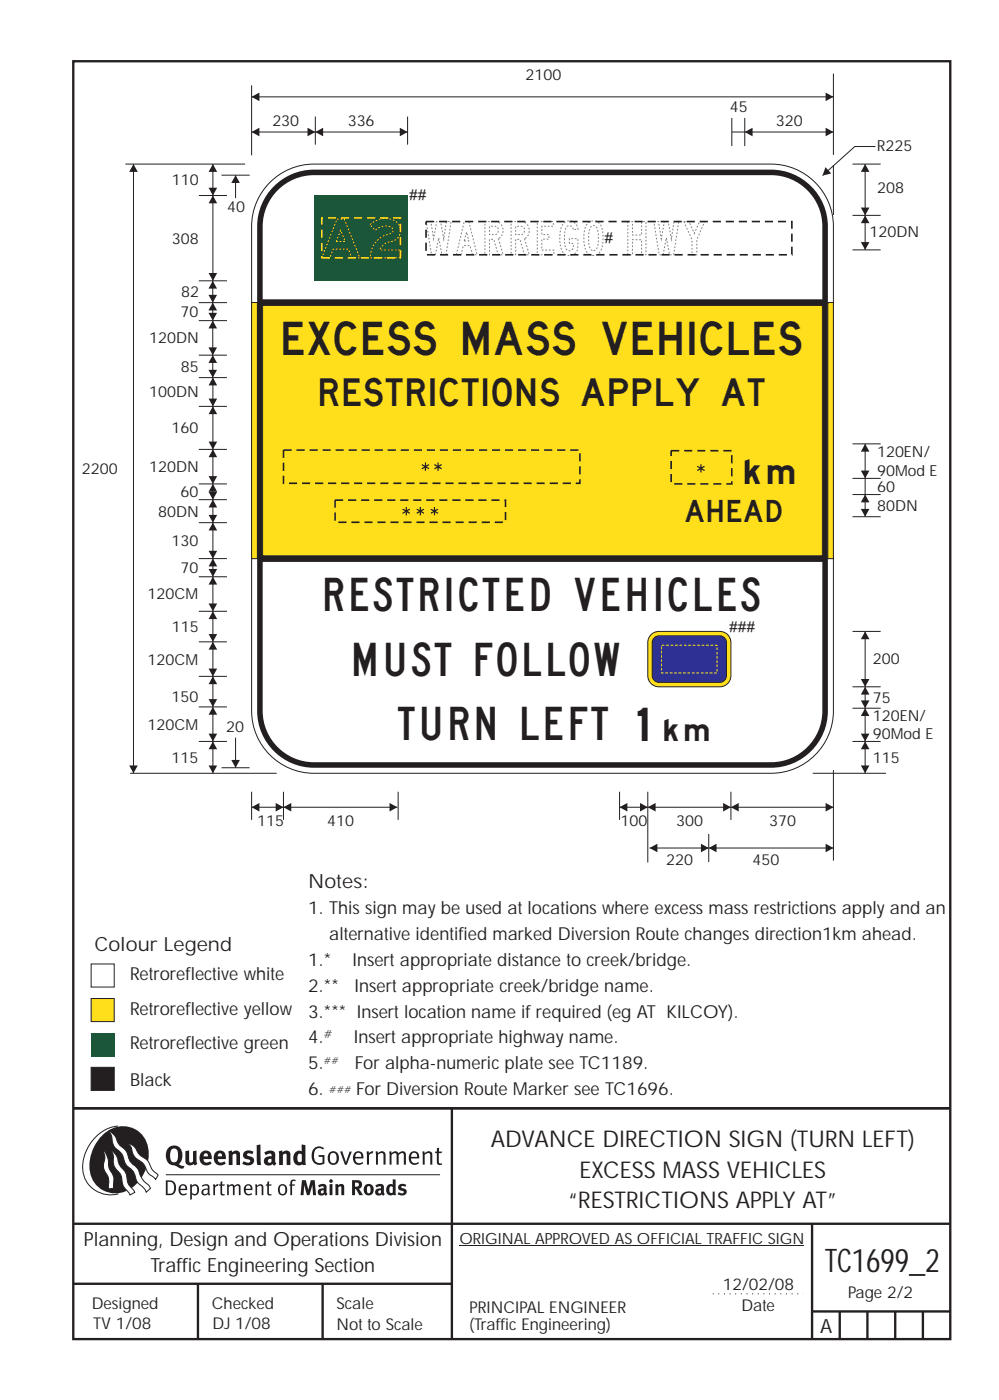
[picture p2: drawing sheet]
<svg xmlns="http://www.w3.org/2000/svg" width="216mm" height="303mm" viewBox="0 0 216 303" stroke-linecap="round" stroke-linejoin="round" font-family="sans-serif">
<g fill="none" stroke="#231f20" stroke-width=".51">
<path d="M15.9 13.3h189.9v276.9h-189.9zM15.9 240.1h189.8M97.9 240.1v50.1M15.9 265.2h190M15.9 278.2h82M42.9 278.2v12M69.9 278.2v12M175.9 265.2v25M175.9 284.2h30M181.9 284.2v6M187.9 284.2v6M193.9 284.2v6"/>
<path d="M199.9 284.2v6"/>
</g>
<path d="M154.3 280.4h19.6" fill="none" stroke="#231f20" stroke-width=".22" stroke-dasharray=".2 1" stroke-linecap="butt"/>
<path d="M99.5 269.9h74.7" fill="none" stroke="#231f20" stroke-width=".22"/>
<g fill="#231f20">
<path d="M68.1 248.8a1.61 1.61 0 0 1 2.1 0l-.2 .3a1.17 1.17 0 0 0-1.4-.2 1.17 1.17 0 0 0-.6 1.3 1.35 1.35 0 0 0 .3 1.4 1.35 1.35 0 0 0 1.4 .4l.1-.1v-1.2h-.7l-.2-.4h1.4v1.8a1.82 1.82 0 0 1-2.2 0 1.82 1.82 0 0 1-.6-2.1l.2-.7z" fill-rule="evenodd"/>
<path d="M71.4 249.7a1.59 1.59 0 0 0 .8 2.7 1.55 1.55 0 0 0 .9-2.5l-.1-.2a1.21 1.21 0 0 0-1.6 0zM71.7 249.9a.83 .83 0 0 1 1 .1 .83 .83 0 0 1 .2 1 .75 .75 0 0 1-.6 1 .75 .75 0 0 1-.8-.8v-.9z" fill-rule="evenodd"/>
<path d="M73.7 249.5l.4-.1 .8 2.5 .8-2.4h.5l-1.1 2.9h-.4z" fill-rule="evenodd"/>
<path d="M76.8 249.8a1.53 1.53 0 0 0-.3 1.7 1.53 1.53 0 0 0 1.5 .9l.7-.4-.2-.2a.89 .89 0 0 1-1.1 .2 .89 .89 0 0 1-.5-1h1.8a1.15 1.15 0 0 0-.5-1.4 1.15 1.15 0 0 0-1.4 .2zM77.1 250a.67 .67 0 0 1 .9-.1 .67 .67 0 0 1 .3 .8h-1.4z" fill-rule="evenodd"/>
<path d="M79.4 249.6l.4-.2 .1 .5 .5-.4h.4l-.1 .4a.61 .61 0 0 0-.8 .7v1.8h-.4z" fill-rule="evenodd"/>
<path d="M81.3 249.6l.4-.2 .1 .5a.89 .89 0 0 1 1-.5 .89 .89 0 0 1 .7 .8v2.2h-.4l-.1-2.2-.1-.3-.3-.1-.8 .4v2.2h-.4z" fill-rule="evenodd"/>
<path d="M84.3 249.6l.4-.2 .1 .5a.83 .83 0 0 1 .8-.5 .83 .83 0 0 1 .7 .5 .86 .86 0 0 1 .9-.5 .86 .86 0 0 1 .7 .8v2.2h-.4l-.1-2.4a.5 .5 0 0 0-.8 0l-.3 .3v2.1h-.4v-2.3l-.4-.2-.7 .3v2.2h-.4z" fill-rule="evenodd"/>
<path d="M88.9 249.8a1.53 1.53 0 0 0-.3 1.7 1.53 1.53 0 0 0 1.5 .9l.6-.4-.1-.2a.89 .89 0 0 1-1.1 .2 .89 .89 0 0 1-.5-1h1.8a1.15 1.15 0 0 0-.5-1.4 1.15 1.15 0 0 0-1.4 .2zM89.2 250a.67 .67 0 0 1 .8-.1 .67 .67 0 0 1 .3 .8h-1.3z" fill-rule="evenodd"/>
<path d="M91.4 249.6l.5-.2 .1 .5a.89 .89 0 0 1 .9-.5 .89 .89 0 0 1 .7 .8v2.2h-.4v-2.2l-.1-.3-.3-.1-.8 .4v2.2h-.5z" fill-rule="evenodd"/>
<path d="M94.6 248.8l.5-.1v.8h.7l-.2 .4h-.6l.1 2 .1 .2 .5-.1 .1 .3a.71 .71 0 0 1-1.2-.5v-1.9h-.4v-.4h.4z" fill-rule="evenodd"/>
<path d="M40.1 249.4l.9-.1v2a.46 .46 0 0 0 .2 .6 .46 .46 0 0 0 .6-.3v-2.2l.8-.1v2.3l.2 .6-.6 .3-.3-.3a1.03 1.03 0 0 1-1.2 .3 1.03 1.03 0 0 1-.6-1.1z" fill-rule="evenodd"/>
<path d="M43.6 249.7a1.64 1.64 0 0 0 0 2.3 1.64 1.64 0 0 0 2.2 .1l-.3-.5a.78 .78 0 0 1-.9 .3 .78 .78 0 0 1-.5-.8h1.8a1.37 1.37 0 0 0-.6-1.6 1.37 1.37 0 0 0-1.7 .2zM44.2 250.1a.48 .48 0 0 1 .6-.1 .48 .48 0 0 1 .2 .6h-.9z" fill-rule="evenodd"/>
<path d="M46.7 249.7a1.65 1.65 0 0 0-.2 2 1.65 1.65 0 0 0 1.8 .7l.6-.3-.3-.5a.78 .78 0 0 1-.9 .3 .78 .78 0 0 1-.5-.8h1.7a1.37 1.37 0 0 0-.5-1.6 1.37 1.37 0 0 0-1.7 .2zM47.3 250.1a.48 .48 0 0 1 .6-.1 .48 .48 0 0 1 .2 .6h-.9z" fill-rule="evenodd"/>
<path d="M49.4 249.5l.8-.2 .1 .4a.95 .95 0 0 1 1-.4 .95 .95 0 0 1 .7 .9v2.2h-.8v-2.2l-.3-.2-.5 .3v2.1h-.9z" fill-rule="evenodd"/>
<path d="M52.8 249.7a1.73 1.73 0 0 1 2.1-.1l-.3 .5-.5-.2a.42 .42 0 0 0-.6 .3l.1 .2a1.16 1.16 0 0 1 1.4 1.4 1.82 1.82 0 0 1-2.5 .4l.3-.6 .7 .3a.47 .47 0 0 0 .7-.3 .87 .87 0 0 0-1.1-.5l-.3-.3-.2-.3z" fill-rule="evenodd"/>
<path d="M57.2 249.7l.4 .6 .3-.2a.62 .62 0 0 1 .9 0v.4a1.21 1.21 0 0 0-1.3 .4 1.21 1.21 0 0 0-.2 1.3 1.19 1.19 0 0 0 1.7 0l.4 .4 .5-.5-.3-.4v-1.3a.96 .96 0 0 0-1.3-1.1zM58.2 251.2l.6-.1v.6a.43 .43 0 0 1-.7 .2 .43 .43 0 0 1 .1-.7z" fill-rule="evenodd"/>
<path d="M60.3 249.5l.8-.2 .1 .4a.95 .95 0 0 1 1-.4 .95 .95 0 0 1 .7 .9v2.2h-.8v-2.2l-.3-.2-.5 .3v2.1h-.8z" fill-rule="evenodd"/>
<path d="M65.3 248l.1 1.5a1.29 1.29 0 0 0-1.4 .1 1.29 1.29 0 0 0-.5 1.4 1.24 1.24 0 0 0 .5 1.3 1.24 1.24 0 0 0 1.5-.1v.2h.8l-.2-4.3zM64.7 250h.4l.3 .2v1.4l-.3 .2a.48 .48 0 0 1-.7-.4v-.9z" fill-rule="evenodd"/>
<path d="M55.6 248.1l.8-.1 .2 4.4h-.8l-.1-.1z" fill-rule="evenodd"/>
</g>
<path d="M25.6 244a9 9 0 0 0-7.4 10.9 6.2 6.2 0 0 0 7.5 3.8M35.9 254.5h59.4" fill="none" stroke="#231f20" stroke-width=".22"/>
<path d="M22.3 245.9a5.7 5.7 0 0 1 6.5-1.4 5.7 5.7 0 0 1 3.4 5.7 8.6 8.6 0 0 1-6.2 8.3 5.7 5.7 0 0 1-6.6-7 9.9 9.9 0 0 1 2.9-5.6z" fill-rule="evenodd" fill="#231f20"/>
<path d="M27.6 247.7a3.1 3.1 0 0 1 2.3 2.1l.8 .8a3.2 3.2 0 0 1 2 2.3l.4 .7 1.1 1-.5 1-.3-.4a3.5 3.5 0 0 1-1.8-2 3.8 3.8 0 0 0-2.1-2.2 3.5 3.5 0 0 1-1-2.2zM23.6 245.1a3.4 3.4 0 0 1 1.9 2.4l.7 .9a3.7 3.7 0 0 1 1.8 2.9l.7 .9a3.5 3.5 0 0 1 1.7 2.5 6.3 6.3 0 0 0 1.9 2.3l.3 .5-.9 .8a6.1 6.1 0 0 0-2-2.2l-.3-.7a3.6 3.6 0 0 0-1.9-2.8l-.6-1a3.6 3.6 0 0 0-1.9-2.8 4.9 4.9 0 0 1-.9-2.8zM24.1 249.3a3.4 3.4 0 0 1 1.6 2.7l.6 .9a3.8 3.8 0 0 1 1.3 3.2l.4 .7 1.2 1.6-1 .5-.6-.8a3.6 3.6 0 0 1-1.3-3.1l-.6-1a3.1 3.1 0 0 1-1.1-3.3zM22.4 249.3a5.1 5.1 0 0 1 1.2 3.6l.3 .7a3.1 3.1 0 0 1 .7 3l.1 .9-1.2 .1v-.8a3.5 3.5 0 0 0-.9-3.2 3.6 3.6 0 0 1 .1-2.5z" fill-rule="evenodd" fill="#fff" stroke="#231f20" stroke-width=".22"/>
<g fill="#231f20">
<path d="M36.5 248.6a2.51 2.51 0 0 0 .4 3.8l.8 .1a2.78 2.78 0 0 0 2 .6l.3-.5h-.6l-.7-.4a2.56 2.56 0 0 0 0-3.7 1.83 1.83 0 0 0-2.2 .1zM37.2 249a.87 .87 0 0 1 1 0 .87 .87 0 0 1 .3 1v.4a1.17 1.17 0 0 1-.8 1.4h-.3a2.38 2.38 0 0 1-.2-2.8z" fill-rule="evenodd"/>
<path d="M36.3 256.1v2.5a1.12 1.12 0 0 0 1.2-.2 1.12 1.12 0 0 0 .2-1.2l-.1-.6-.3-.4zM35.9 255.8h.7a1.48 1.48 0 0 1 1.5 2.1 1.24 1.24 0 0 1-1.3 1.1h-.9zM39.2 257l-.1 .6h1a.55 .55 0 0 0-.2-.7 .55 .55 0 0 0-.7 .1zM38.9 256.9a.95 .95 0 0 1 1.2-.2 .95 .95 0 0 1 .4 1.2h-1.4a.72 .72 0 0 0 .4 .8 .72 .72 0 0 0 .8-.2l.2 .2a1.18 1.18 0 0 1-1.6 0 1.18 1.18 0 0 1-.1-1.6zM41.6 257.2v1.2a.7 .7 0 0 0 .9 .2 .7 .7 0 0 0 .2-1 .61 .61 0 0 0-.4-.7 .61 .61 0 0 0-.7 .3zM41.1 256.6h.4v.3a.95 .95 0 0 1 1.3-.1 .95 .95 0 0 1 .3 1.2 .92 .92 0 0 1-.5 .9 .92 .92 0 0 1-1-.1v1.1h-.4zM44.1 258a.5 .5 0 0 0 .2 .8 .5 .5 0 0 0 .7-.4v-.6zM43.7 256.9a1 1 0 0 1 1.7 .3v1.3l.1 .3-.1 .3-.4-.4a.78 .78 0 0 1-1.3 0 .78 .78 0 0 1 .8-1.1l.5-.1a.58 .58 0 0 0-.3-.6 .58 .58 0 0 0-.8 .2zM46.1 256.7l.4-.1 .1 .4 .3-.3 .4-.1-.2 .4a.52 .52 0 0 0-.5 .5v1.5h-.4zM47.8 256.1l.4-.1-.1 .6h.6l-.1 .3h-.5v1.5a.35 .35 0 0 0 .5 .3l.1 .2a.57 .57 0 0 1-.6 .1 .57 .57 0 0 1-.4-.5v-1.6h-.3v-.3h.3zM49.1 256.7l.4-.1v.3l.3-.2a.64 .64 0 0 1 1 .3 .7 .7 0 0 1 .7-.4 .7 .7 0 0 1 .6 .6v1.8h-.4v-1.8l-.3-.3-.6 .4v1.7h-.4v-1.7a.38 .38 0 0 0-.2-.4 .38 .38 0 0 0-.5 .2l-.2 .1v1.8h-.3zM53.4 257l-.2 .6h1.1a.55 .55 0 0 0-.3-.7 .55 .55 0 0 0-.6 .1zM53.1 256.9a.95 .95 0 0 1 1.2-.2 .95 .95 0 0 1 .4 1.2h-1.5a.72 .72 0 0 0 .4 .8 .72 .72 0 0 0 .9-.2l.1 .2a1.18 1.18 0 0 1-1.6 0 1.18 1.18 0 0 1 0-1.6zM55.2 256.7l.4-.1 .1 .3a.72 .72 0 0 1 .8-.3 .72 .72 0 0 1 .5 .6v1.8h-.3v-1.6a.45 .45 0 0 0-.3-.5 .45 .45 0 0 0-.6 .2l-.1 .1v1.8h-.4zM57.9 256.1l.4-.1v.6h.5l-.1 .3h-.5v1.5a.35 .35 0 0 0 .6 .3v.2a.57 .57 0 0 1-.6 .1 .57 .57 0 0 1-.3-.5v-1.6h-.3v-.3h.3zM60.8 257l-.2 .7a.65 .65 0 0 0 .2 .9 .65 .65 0 0 0 .9-.2v-.1a.93 .93 0 0 0-.7-1.4zM60.5 256.9a1.12 1.12 0 0 1 1.4 0 1.12 1.12 0 0 1 .2 1.5 1.01 1.01 0 0 1-1.2 .6 1.01 1.01 0 0 1-.7-1.2zM63.1 255.8l.4-.2 .6 .1-.2 .3-.3-.1-.3 .2v.5h.6l-.1 .3h-.5v2.1h-.4v-2.1h-.2v-.3h.2zM65.4 255.7l-.3 3.3h.6l.2-2.3 .6 2.3h.5l.7-2.3 .1 2.3h.6l-.2-3.3h-.9l-.5 2.2-.6-2.2zM68.9 256.9l.2 .4a.51 .51 0 0 1 .6-.3 .51 .51 0 0 1 .4 .4v.1a.88 .88 0 0 0-1.1 .3 .88 .88 0 0 0 .2 1.2 .9 .9 0 0 0 1.1-.2l.3 .3 .3-.4-.2-.3v-1a.87 .87 0 0 0-.5-.9 .87 .87 0 0 0-.9 .2zM69.6 258l.5-.1v.5l-.2 .2h-.3l-.1-.2zM71.4 256.6v2.4h.6v-2.5zM71.3 255.9a.4 .4 0 0 0 .8 0 .4 .4 0 0 0-.8 0zM72.6 256.7l.1 2.3h.6v-1.7a.33 .33 0 0 1 .4-.3 .33 .33 0 0 1 .2 .4v1.6h.6v-1.8a.75 .75 0 0 0-.5-.6 .75 .75 0 0 0-.8 .2l-.1-.3zM76.2 255.7v3.3h.7v-1.4l.3 .2 .6 1.2h.8l-.9-1.4a.94 .94 0 0 0 .7-1.1 .94 .94 0 0 0-.9-.8zM76.9 256.2a.51 .51 0 0 1 .7 .2 .51 .51 0 0 1-.2 .7h-.5zM79.1 256.9a1.19 1.19 0 0 0-.1 1.7 1.19 1.19 0 0 0 1.7 0 1.19 1.19 0 0 0 0-1.7 1.19 1.19 0 0 0-1.6 0zM79.7 257.1l.2-.1a.99 .99 0 0 1 0 1.6 1.06 1.06 0 0 1-.2-1.5zM81.3 256.9l.3 .4a.51 .51 0 0 1 .5-.3 .51 .51 0 0 1 .4 .4v.1a.88 .88 0 0 0-1.1 .3 .88 .88 0 0 0 .2 1.2 .9 .9 0 0 0 1.1-.2l.3 .3 .4-.4-.3-.3v-1a.87 .87 0 0 0-.5-.9 .87 .87 0 0 0-.9 .2zM82 258l.5-.1v.5l-.1 .2h-.3l-.2-.2zM85.1 255.5v1.2a1.21 1.21 0 0 0-1.4 .6 1.21 1.21 0 0 0 .3 1.5l.6 .2 .6-.2v.2h.6l-.1-3.4zM84.5 257.1l.6 .1-.1 1.2a.46 .46 0 0 1-.6 0 .46 .46 0 0 1-.1-.6zM86.5 256.7a.79 .79 0 0 0-.2 1 .79 .79 0 0 0 .9 .4 .33 .33 0 0 1 .1 .5 .33 .33 0 0 1-.5-.1l-.5-.2-.2 .5a1.15 1.15 0 0 0 1.2 .3 1.15 1.15 0 0 0 .8-1 1.49 1.49 0 0 0-1.2-.8 .4 .4 0 0 1 .3-.4 .4 .4 0 0 1 .4 .2l.2 .1 .2-.5a1.47 1.47 0 0 0-1.5 0z" fill-rule="evenodd"/>
</g>
<path d="M15.9 240.1h189.8" fill="none" stroke="#231f20" stroke-width=".51"/>
<path d="M54.5 18.5v15.1M180.5 16v17.6" fill="none" stroke="#231f20" stroke-width=".22"/>
<path d="M59 39a13.5 13.5 0 0 1 9-3.4h99a13.5 13.5 0 0 1 13.5 13.5v105a13.5 13.5 0 0 1-13.5 13.5h-99a13.5 13.5 0 0 1-13.5-13.5v-105a13.5 13.5 0 0 1 4.5-10.1z" fill-rule="evenodd" fill="#fff" stroke="#231f20" stroke-width=".22"/>
<path d="M59.3 40.4a12.3 12.3 0 0 1 8.7-3.6h99a12.3 12.3 0 0 1 12.3 12.3v105a12.3 12.3 0 0 1-12.3 12.3h-99a12.3 12.3 0 0 1-12.3-12.3v-105a12.3 12.3 0 0 1 3.6-8.7z" fill-rule="evenodd" fill="#231f20"/>
<path d="M60.2 41.2a11.1 11.1 0 0 1 7.8-3.2h99a11.1 11.1 0 0 1 11.1 11.1v105a11.1 11.1 0 0 1-11.1 11.1h-99a11.1 11.1 0 0 1-11.1-11.1v-105a11.1 11.1 0 0 1 3.3-7.9z" fill-rule="evenodd" fill="#fff"/>
<g fill="#231f20" stroke="#231f20" stroke-width=".22">
<path d="M56.5 65h122v1.2h-122z" fill-rule="evenodd"/>
<path d="M56.5 120.4h122v1.2h-122z" fill-rule="evenodd"/>
</g>
<path d="M56.9 66.2h121.2v54.2h-121.2z" fill-rule="evenodd" fill="#ffdf1b" stroke="#231f20" stroke-width=".22"/>
<path d="M54.5 21h126" fill="none" stroke="#231f20" stroke-width=".22"/>
<g fill="#231f20">
<path d="M178.8 20.1l1.7 .9-1.7 .9z"/>
<path d="M54.5 21l1.7-.9v1.8z"/>
</g>
<path d="M54.5 28.6h13.8M68.3 25.3v6" fill="none" stroke="#231f20" stroke-width=".22"/>
<g fill="#231f20">
<path d="M66.6 27.7l1.7 .9-1.7 .9z"/>
<path d="M54.5 28.6l1.7-.9v1.8z"/>
</g>
<path d="M68.3 28.6h20M88.3 25.3v6" fill="none" stroke="#231f20" stroke-width=".22"/>
<g fill="#231f20">
<path d="M68.3 28.6l1.7-.9v1.8z"/>
<path d="M86.6 27.7l1.7 .9-1.7 .9z"/>
</g>
<path d="M161.3 25.6v6.1M161.3 28.6h19.2M180.5 35.8v10.8M180.5 166.9v19.6" fill="none" stroke="#231f20" stroke-width=".22"/>
<g fill="#231f20">
<path d="M161.3 28.6l1.7-.9v1.8z"/>
<path d="M178.8 27.7l1.7 .9-1.7 .9z"/>
</g>
<path d="M158.5 25.6v6.1M158.5 28.6h2.8" fill="none" stroke="#231f20" stroke-width=".22"/>
<path d="M92.3 48h79.2v7.2h-79.2zM61.4 97.5h64.2v7.2h-64.2zM72.6 108.4h36.9v4.8h-36.9z" fill="none" stroke="#231f20" stroke-width=".35" stroke-dasharray="1.8 1.1" stroke-linecap="butt"/>
<g fill="#231f20">
<path d="M87.3 110.2l.6 .3v-.6h.2v.6l.6-.3 .1 .2-.6 .4 .6 .3-.1 .2-.6-.3v.7h-.2v-.7l-.6 .3-.2-.2 .6-.3-.6-.4z" fill-rule="evenodd"/>
<path d="M90.3 110.2l.6 .3v-.6h.3v.6l.5-.3 .2 .2-.6 .4 .6 .3-.2 .2-.5-.3v.7h-.3v-.7l-.6 .3-.1-.2 .6-.3-.6-.4z" fill-rule="evenodd"/>
<path d="M93.4 110.2l.6 .3v-.6h.2v.6l.6-.3 .1 .2-.6 .4 .6 .3-.1 .2-.6-.3v.7h-.2v-.7l-.6 .3-.2-.2 .6-.3-.6-.4z" fill-rule="evenodd"/>
</g>
<path d="M145.4 97.7h13.1v7.2h-13.1z" fill="none" stroke="#231f20" stroke-width=".35" stroke-dasharray="1.8 1.1" stroke-linecap="butt"/>
<g fill="#231f20">
<path d="M151.1 100.9l.6 .4v-.7h.2v.7l.6-.4 .1 .3-.6 .3 .6 .3-.1 .3-.6-.4v.7h-.2v-.7l-.6 .4-.2-.3 .6-.3-.6-.3z" fill-rule="evenodd"/>
<path d="M94.2 100.6l.5 .3v-.7h.3v.7l.6-.3 .1 .2-.6 .3 .6 .4-.1 .2-.6-.3v.6h-.3v-.6l-.5 .3-.2-.2 .6-.4-.6-.3z" fill-rule="evenodd"/>
<path d="M91.4 100.6l.6 .3v-.7h.3v.7l.5-.3 .2 .2-.6 .3 .6 .4-.2 .2-.5-.3v.6h-.3v-.6l-.6 .3-.1-.2 .6-.4-.6-.3z" fill-rule="evenodd"/>
</g>
<path d="M189.6 31.7h-4.5l-7 6.3" fill="none" stroke="#231f20" stroke-width=".22"/>
<path d="M178.8 36.2l1.2 1.4-1.9 .4z" fill="#231f20"/>
<path d="M54.5 65.6h1.3v55.5h-1.3z" fill-rule="evenodd" fill="#ffdf1b" stroke="#231f20" stroke-width=".22"/>
<path d="M28.2 167.6h31.7" fill="none" stroke="#231f20" stroke-width=".22"/>
<path d="M179.3 65.6h1.2v55.5h-1.2z" fill-rule="evenodd" fill="#ffdf1b" stroke="#231f20" stroke-width=".22"/>
<path d="M176 167.6h15.9" fill="none" stroke="#231f20" stroke-width=".22"/>
<path d="M140.8 137.7a2.4 2.4 0 0 1 1.9-.9h13.2a2.41 2.41 0 0 1 2.4 2.4v7.2a2.41 2.41 0 0 1-2.4 2.4h-13.2a2.41 2.41 0 0 1-2.4-2.4v-7.2l.1-.5z" fill-rule="evenodd" fill="#ffdf1b" stroke="#231f20" stroke-width=".22"/>
<path d="M141.5 138.4l.7-.6h.5h13.2a1.45 1.45 0 0 1 1.4 1.4v7.2a1.45 1.45 0 0 1-1.4 1.5h-13.2a1.45 1.45 0 0 1-1.5-1.5v-7.2z" fill-rule="evenodd" fill="#2e3092" stroke="#231f20" stroke-width=".22"/>
<path d="M143.3 139.8h12v6h-12z" fill="none" stroke="#ffdf1b" stroke-width=".22" stroke-dasharray=".6 .4" stroke-linecap="butt"/>
<path d="M68.1 42.4h20.2v18.4h-20.2z" fill-rule="evenodd" fill="#1b5638"/>
<path d="M69.7 47.2h17v8.7h-17z" fill="none" stroke="#ffdf1b" stroke-width=".36" stroke-dasharray="1.8 1.1" stroke-linecap="butt"/>
<path d="M134.2 174.9h6.1M140.3 171.6v15.3" fill="none" stroke="#231f20" stroke-width=".22"/>
<g fill="#231f20">
<path d="M134.2 174.9l1.7-.9v1.8z"/>
<path d="M138.6 174l1.7 .9-1.7 .9z"/>
</g>
<path d="M48 38h6.1M51 38v4.9" fill="none" stroke="#231f20" stroke-width=".22"/>
<path d="M51 38l.9 1.6h-1.8z" fill="#231f20"/>
<path d="M43.1 139.1h6.1M43.1 121h6.1M43.1 146.6h6.1M46.1 146.6v6.6M48 166.4h6.1" fill="none" stroke="#231f20" stroke-width=".22"/>
<g fill="#231f20">
<path d="M46.1 146.6l.9 1.6h-1.8z"/>
<path d="M45.2 151.5h1.8l-.9 1.7z"/>
</g>
<path d="M28.9 35.6v132" fill="none" stroke="#231f20" stroke-width=".22"/>
<g fill="#231f20">
<path d="M28.9 35.6l.9 1.6h-1.8z"/>
<path d="M28 165.9h1.8l-.9 1.7z"/>
</g>
<path d="M51 159.8v6.6" fill="none" stroke="#231f20" stroke-width=".22"/>
<path d="M50.1 164.7h1.8l-.9 1.7z" fill="#231f20"/>
<path d="M46.1 139.1v7.5" fill="none" stroke="#231f20" stroke-width=".22"/>
<g fill="#231f20">
<path d="M45.2 144.9h1.8l-.9 1.7z"/>
<path d="M46.1 139.1l.9 1.7h-1.8z"/>
</g>
<path d="M46.1 125v7.5" fill="none" stroke="#231f20" stroke-width=".22"/>
<g fill="#231f20">
<path d="M46.1 125l.9 1.7h-1.8z"/>
<path d="M45.2 130.8h1.8l-.9 1.7z"/>
</g>
<path d="M43.1 60.8h6.1M46.1 77v4.8M43.1 132.5h6.1" fill="none" stroke="#231f20" stroke-width=".22"/>
<g fill="#231f20">
<path d="M45.1 80.1h1.9l-.9 1.7z"/>
<path d="M46.1 77l.9 1.6h-1.9z"/>
</g>
<path d="M46.1 42.4v18.4M43.1 65.6h6.1" fill="none" stroke="#231f20" stroke-width=".22"/>
<g fill="#231f20">
<path d="M46.1 42.4l.9 1.7h-1.8z"/>
<path d="M45.2 59.2h1.8l-.9 1.6z"/>
</g>
<path d="M27.1 35.6h26M43.1 108.3h6.1M43.1 104.9h6.1M46.1 113.3v7.7" fill="none" stroke="#231f20" stroke-width=".22"/>
<g fill="#231f20">
<path d="M46.1 113.3l.9 1.6h-1.8z"/>
<path d="M45.2 119.3h1.8l-.9 1.7z"/>
</g>
<path d="M46.1 121v4" fill="none" stroke="#231f20" stroke-width=".22"/>
<g fill="#231f20">
<path d="M45.2 123.3h1.8l-.9 1.7z"/>
<path d="M46.1 121l.9 1.7h-1.8z"/>
</g>
<path d="M46.1 132.5v6.6" fill="none" stroke="#231f20" stroke-width=".22"/>
<g fill="#231f20">
<path d="M45.2 137.4h1.8l-.9 1.7z"/>
<path d="M46.1 132.5l.9 1.6h-1.8z"/>
</g>
<path d="M46.1 97.4v7.5M43.1 113.3h6.1M43.1 125h6.1" fill="none" stroke="#231f20" stroke-width=".22"/>
<g fill="#231f20">
<path d="M45.2 103.2h1.8l-.9 1.7z"/>
<path d="M46.1 97.4l.9 1.7h-1.8z"/>
</g>
<path d="M46.1 108.3v5" fill="none" stroke="#231f20" stroke-width=".22"/>
<g fill="#231f20">
<path d="M45.2 111.6h1.8l-.9 1.7z"/>
<path d="M46.1 108.3l.9 1.7h-1.8z"/>
</g>
<path d="M43.1 42.4h6.1M43.1 88.1h6.1M43.1 81.8h6.1M43.1 97.4h6.1M46.1 81.8v6.3" fill="none" stroke="#231f20" stroke-width=".22"/>
<g fill="#231f20">
<path d="M45.2 86.4h1.8l-.9 1.7z"/>
<path d="M46.1 81.8l.9 1.7h-1.8z"/>
</g>
<path d="M46.1 104.9v3.4" fill="none" stroke="#231f20" stroke-width=".22"/>
<g fill="#231f20">
<path d="M46.1 104.9l.9 1.6h-1.8z"/>
<path d="M45.2 106.6h1.8l-.9 1.7z"/>
</g>
<path d="M46.1 88.1v9.3" fill="none" stroke="#231f20" stroke-width=".22"/>
<g fill="#231f20">
<path d="M46.1 88.1l.9 1.6h-1.8z"/>
<path d="M45.2 95.7h1.8l-.9 1.7z"/>
</g>
<path d="M43.1 77h6.1M43.1 69.5h6.1M46.1 69.5v7.5" fill="none" stroke="#231f20" stroke-width=".22"/>
<g fill="#231f20">
<path d="M46.1 69.5l.9 1.7h-1.9z"/>
<path d="M45.1 75.3h1.9l-.9 1.7z"/>
</g>
<path d="M46.1 65.6v3.9" fill="none" stroke="#231f20" stroke-width=".22"/>
<g fill="#231f20">
<path d="M45.1 67.8h1.9l-.9 1.7z"/>
<path d="M46.1 65.6l.9 1.7h-1.9z"/>
</g>
<path d="M46.1 60.8v4.8" fill="none" stroke="#231f20" stroke-width=".22"/>
<g fill="#231f20">
<path d="M46.1 60.8l.9 1.7h-1.9z"/>
<path d="M45.1 63.9h1.9l-.9 1.7z"/>
</g>
<path d="M46.1 35.6v6.8" fill="none" stroke="#231f20" stroke-width=".22"/>
<g fill="#231f20">
<path d="M45.2 40.7h1.8l-.9 1.7z"/>
<path d="M46.1 35.6l.9 1.6h-1.8z"/>
</g>
<path d="M134.2 171.6v6M140.3 174.9h18M158.3 171.6v6" fill="none" stroke="#231f20" stroke-width=".22"/>
<g fill="#231f20">
<path d="M156.6 174l1.7 .9-1.7 .9z"/>
<path d="M140.3 174.9l1.7-.9v1.8z"/>
</g>
<path d="M140.7 183.7h12.8" fill="none" stroke="#231f20" stroke-width=".22"/>
<g fill="#231f20">
<path d="M151.8 182.8l1.7 .9-1.7 1z"/>
<path d="M140.7 183.7l1.7-.9v1.9z"/>
</g>
<path d="M158.3 174.9h22.2" fill="none" stroke="#231f20" stroke-width=".22"/>
<g fill="#231f20">
<path d="M158.3 174.9l1.7-.9v1.8z"/>
<path d="M178.8 174l1.7 .9-1.7 .9z"/>
</g>
<path d="M54.5 171.6v6M54.5 174.9h6.9M61.4 171.6v6" fill="none" stroke="#231f20" stroke-width=".22"/>
<g fill="#231f20">
<path d="M54.5 174.9l1.7-.9v1.8z"/>
<path d="M59.7 174l1.7 .9-1.7 .9z"/>
</g>
<path d="M184.6 148.8h6.1M187.4 153.5v7.2" fill="none" stroke="#231f20" stroke-width=".22"/>
<g fill="#231f20">
<path d="M187.4 153.5l.9 1.6h-1.9z"/>
<path d="M186.4 159h1.9l-.9 1.7z"/>
</g>
<path d="M184.6 136.8h6.1M187.4 136.8v12" fill="none" stroke="#231f20" stroke-width=".22"/>
<g fill="#231f20">
<path d="M186.4 147.1h1.9l-.9 1.7z"/>
<path d="M187.4 136.8l.9 1.7h-1.9z"/>
</g>
<path d="M184.6 35.6h6.1M184.6 54.1h6.1M184.6 46.7h6.1M184.6 96.2h6.1M187.4 96.2v11M184.6 103.7h6.1" fill="none" stroke="#231f20" stroke-width=".22"/>
<g fill="#231f20">
<path d="M187.4 96.2l.9 1.7h-1.9z"/>
<path d="M186.4 102h1.9l-.9 1.7z"/>
</g>
<path d="M184.6 112h6.1M184.6 107.2h6.1M187.4 107.2v4.8" fill="none" stroke="#231f20" stroke-width=".22"/>
<g fill="#231f20">
<path d="M186.4 110.3h1.9l-.9 1.7z"/>
<path d="M187.4 107.2l.9 1.7h-1.9z"/>
</g>
<path d="M187.4 35.6v11.1" fill="none" stroke="#231f20" stroke-width=".22"/>
<g fill="#231f20">
<path d="M186.4 45h1.9l-.9 1.7z"/>
<path d="M187.4 35.6l.9 1.6h-1.9z"/>
</g>
<path d="M187.4 46.7v7.4" fill="none" stroke="#231f20" stroke-width=".22"/>
<g fill="#231f20">
<path d="M187.4 46.7l.9 1.7h-1.9z"/>
<path d="M186.4 52.5h1.9l-.9 1.6z"/>
</g>
<path d="M61.4 174.9h24.6M86.2 171.6v6" fill="none" stroke="#231f20" stroke-width=".22"/>
<g fill="#231f20">
<path d="M84.4 174l1.6 .9-1.6 .9z"/>
<path d="M61.4 174.9l1.7-.9v1.8z"/>
</g>
<path d="M153.5 183.7h27M153.5 180.7v6.1" fill="none" stroke="#231f20" stroke-width=".22"/>
<g fill="#231f20">
<path d="M153.5 183.7l1.7-.9v1.9z"/>
<path d="M178.8 182.8l1.7 .9-1.7 1z"/>
</g>
<path d="M184.6 153.5h6.1M184.6 160.7h6.1M187.4 160.7v6.9" fill="none" stroke="#231f20" stroke-width=".22"/>
<g fill="#231f20">
<path d="M186.4 165.9h1.9l-.9 1.7z"/>
<path d="M187.4 160.7l.9 1.6h-1.9z"/>
</g>
<path d="M187.4 148.8v4.7" fill="none" stroke="#231f20" stroke-width=".22"/>
<g fill="#231f20">
<path d="M186.4 151.8h1.9l-.9 1.7z"/>
<path d="M187.4 148.8l.9 1.7h-1.9z"/>
</g>
<path d="M43.1 153.2h6.1M46.1 153.2v7.5M43.1 160.7h6.1" fill="none" stroke="#231f20" stroke-width=".22"/>
<g fill="#231f20">
<path d="M45.2 159h1.8l-.9 1.7z"/>
<path d="M46.1 153.2l.9 1.7h-1.8z"/>
</g>
<path d="M46.1 160.7v6.9" fill="none" stroke="#231f20" stroke-width=".22"/>
<g fill="#231f20">
<path d="M46.1 160.7l.9 1.6h-1.8z"/>
<path d="M45.2 165.9h1.8l-.9 1.7z"/>
</g>
<path d="M19.7 223.8h5v5h-5z" fill-rule="evenodd" fill="#1b5638"/>
<path d="M19.7 216.4h5v5h-5z" fill-rule="evenodd" fill="#ffdf1b" stroke="#231f20" stroke-width=".22"/>
<path d="M19.7 231.3h5v5h-5z" fill-rule="evenodd" fill="#231f20" stroke="#231f20" stroke-width=".22"/>
<path d="M19.7 208.9h5v5h-5z" fill-rule="evenodd" fill="#fff" stroke="#231f20" stroke-width=".22"/>
<text font-size="8.4" fill="#ffdf1b" x="69.7" y="55.9">A2</text>
<text font-size="7.2" fill="#808285" x="92.3" y="55.2">WARREGO HWY</text>
<g font-size="7.2" fill="#231f20">
<text x="61.4" y="76.8">EXCESS MASS VEHICLES</text>
<text x="70.4" y="132.3">RESTRICTED VEHICLES</text>
<text x="76.7" y="146.4">MUST FOLLOW</text>
<text x="86.2" y="160.4">TURN LEFT</text>
<text x="138.2" y="160.7">1</text>
</g>
<text font-size="7.1" fill="#231f20" x="178.7" y="275.6">TC1699_2</text>
<text font-size="6" fill="#231f20" x="69.3" y="87.9">RESTRICTIONS APPLY AT</text>
<text font-size="5.4" fill="#231f20" x="161.3" y="104.9">km</text>
<g font-size="5" fill="#231f20">
<text x="106.3" y="248.6">ADVANCE DIRECTION SIGN (TURN LEFT)</text>
<text x="125.5" y="255.2">EXCESS MASS VEHICLES</text>
<text x="123.1" y="261.8">“RESTRICTIONS APPLY AT”</text>
</g>
<g font-size="4.8" fill="#231f20">
<text x="148.5" y="113.2">AHEAD</text>
<text x="143.9" y="160.7">km</text>
</g>
<g font-size="4.2" fill="#231f20">
<text x="66.7" y="192.5">Notes:</text>
<text x="20.4" y="206">Colour Legend</text>
<text x="18.2" y="270">Planning, Design and Operations Division</text>
<text x="32.6" y="275.5">Traffic Engineering Section</text>
<text x="177.6" y="288.7">A</text>
</g>
<g font-size="3.9" fill="#231f20">
<text x="66.7" y="198.1">1. This sign may be used at locations where excess mass restrictions apply and an</text>
<text x="71.3" y="203.7">alternative identified marked Diversion Route changes direction1km ahead.</text>
<text x="66.7" y="209.3">1.*</text>
<text x="76.3" y="209.3">Insert appropriate distance to creek/bridge.</text>
<text x="28.2" y="212.4">Retroreflective white</text>
<text x="66.7" y="214.9">2.**</text>
<text x="76.8" y="214.9">Insert appropriate creek/bridge name.</text>
<text x="28.2" y="219.9">Retroreflective yellow</text>
<text x="66.7" y="220.5">3.*** Insert location name if required (eg AT KILCOY).</text>
<text x="28.2" y="227.4">Retroreflective green</text>
<text x="66.7" y="226.1">4.</text>
<text x="76.6" y="226.1">Insert appropriate highway name.</text>
<text x="66.7" y="231.7">5.</text>
<text x="76.8" y="231.7">For alpha-numeric plate see TC1189.</text>
<text x="28.2" y="235.2">Black</text>
<text x="66.7" y="237.2">6.</text>
<text x="77.1" y="237.2">For Diversion Route Marker see TC1696.</text>
</g>
<g font-size="3.5" fill="#231f20">
<text x="156.6" y="279.4">12/02/08</text>
<text x="183.7" y="281.3">Page 2/2</text>
<text x="19.9" y="283.6">Designed</text>
<text x="20.2" y="288">TV 1/08</text>
<text x="45.9" y="283.6">Checked</text>
<text x="46" y="288">DJ 1/08</text>
<text x="72.9" y="283.6">Scale</text>
<text x="101.7" y="284.5">PRINCIPAL ENGINEER</text>
<text x="160.5" y="284.2">Date</text>
<text x="72.9" y="288.1">Not to Scale</text>
<text x="101.7" y="288.2">(Traffic Engineering)</text>
</g>
<text font-size="3.4" fill="#231f20" x="99.5" y="269.5">ORIGINAL APPROVED AS OFFICIAL TRAFFIC SIGN</text>
<g font-size="3.3" fill="#231f20">
<text x="113.8" y="17.4">2100</text>
<text x="59" y="27.4">230</text>
<text x="75.3" y="27.4">336</text>
<text x="158.1" y="24.3">45</text>
<text x="168.1" y="27.4">320</text>
<text x="190" y="32.8">R225</text>
<text x="37.2" y="40.1">110</text>
<text x="190" y="41.8">208</text>
<text x="49.2" y="46">40</text>
<text x="37.2" y="52.8">308</text>
<text x="188.3" y="51.3">120DN</text>
<text x="39.2" y="64.4">82</text>
<text x="39.1" y="68.7">70</text>
<text x="32.3" y="74.4">120DN</text>
<text x="39.2" y="80.5">85</text>
<text x="32.3" y="86.1">100DN</text>
<text x="37.2" y="93.9">160</text>
<text x="189.9" y="99.1">120EN/</text>
<text x="17.7" y="102.7">2200</text>
<text x="32.3" y="102.3">120DN</text>
<text x="39.1" y="107.7">60</text>
<text x="189.9" y="103">90Mod E</text>
<text x="189.9" y="106.6">60</text>
<text x="34.3" y="111.9">80DN</text>
<text x="189.9" y="110.7">80DN</text>
<text x="37.2" y="118.3">130</text>
<text x="39.1" y="124.2">70</text>
<text x="31.9" y="129.9">120CM</text>
<text x="37.2" y="136.9">115</text>
<text x="31.9" y="144">120CM</text>
<text x="189" y="144">200</text>
<text x="37.2" y="152.2">150</text>
<text x="189" y="152.3">75</text>
<text x="31.9" y="158.1">120CM</text>
<text x="49" y="158.7">20</text>
<text x="189" y="156.2">120EN/</text>
<text x="189" y="160.2">90Mod E</text>
<text x="37.2" y="165.3">115</text>
<text x="189" y="165.3">115</text>
<text x="55.7" y="179">115</text>
<text x="70.9" y="179">410</text>
<text x="134.4" y="179">100</text>
<text x="146.5" y="179">300</text>
<text x="166.6" y="179">370</text>
<text x="144.3" y="187.5">220</text>
<text x="163" y="187.5">450</text>
</g>
<g font-size="3.2" fill="#231f20">
<text x="88.7" y="43.4">##</text>
<text x="131" y="52.7">#</text>
<text x="158" y="136.9">###</text>
</g>
<text font-size="2.5" fill="#231f20" x="70.2" y="224.8">#</text>
<g font-size="2.1" fill="#231f20">
<text x="70.2" y="230.6">##</text>
<text x="71.3" y="236.9">###</text>
</g>
</svg>
